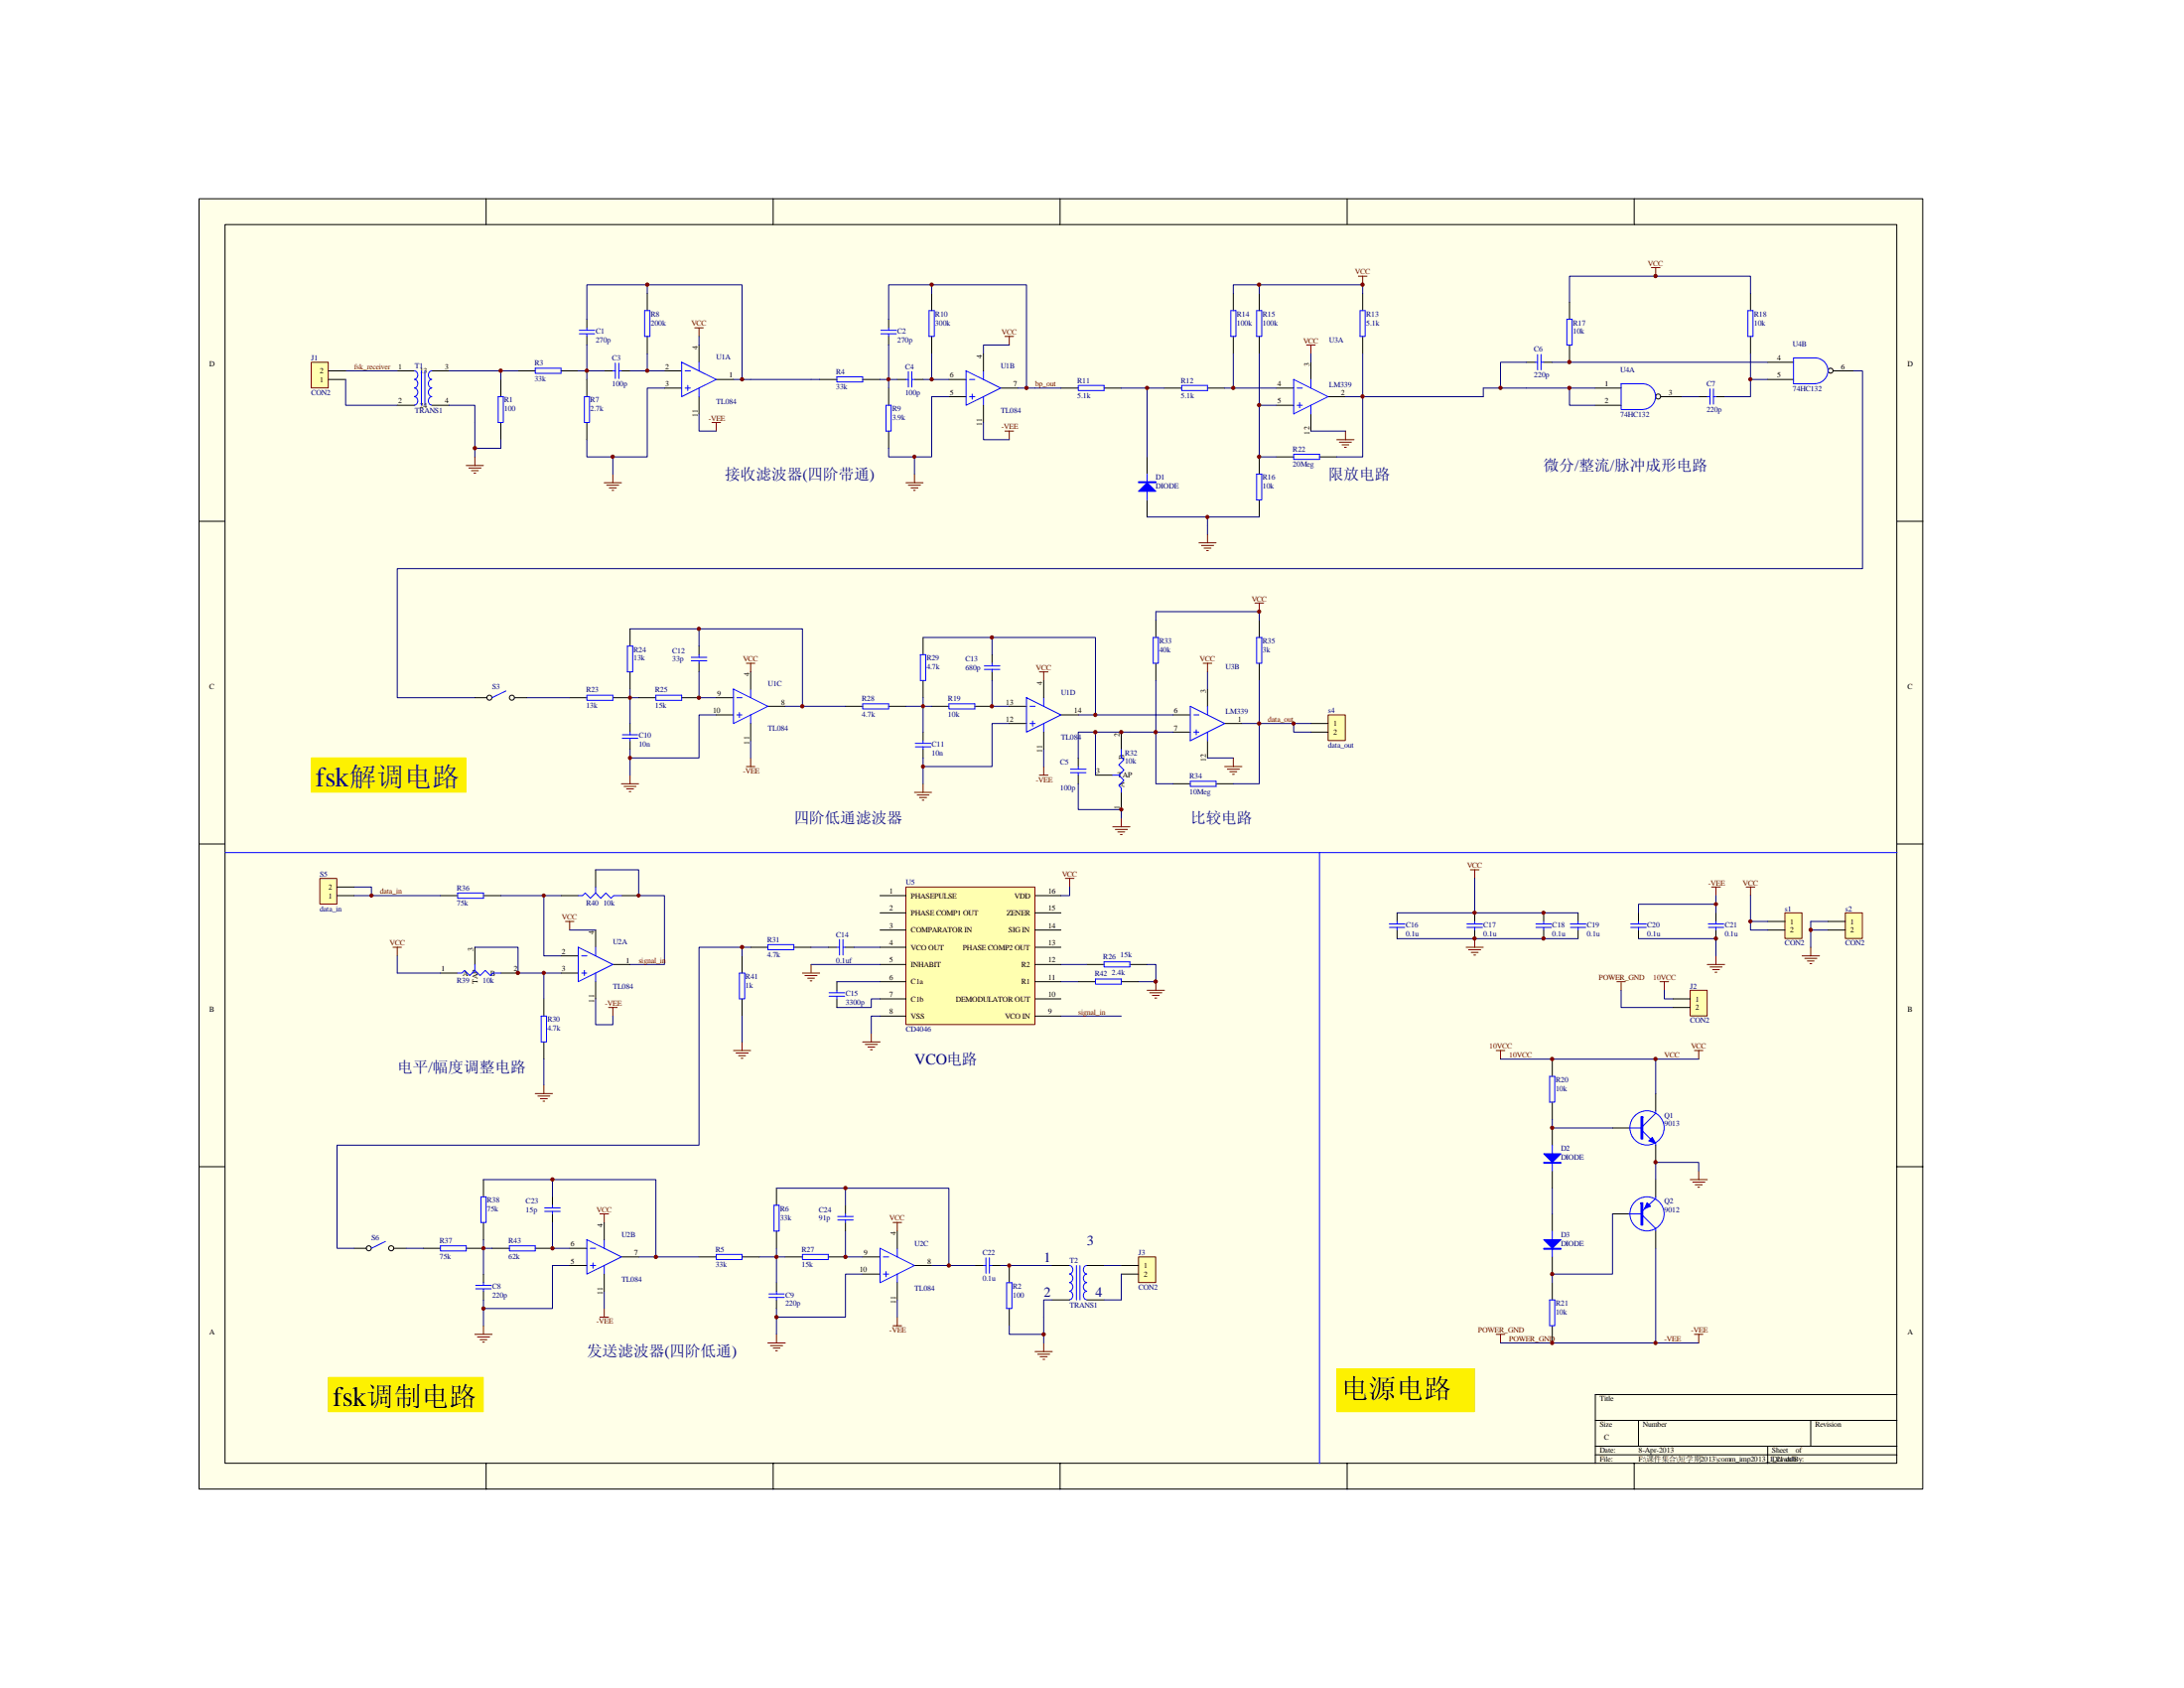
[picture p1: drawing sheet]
<svg xmlns="http://www.w3.org/2000/svg" width="279mm" height="216mm" viewBox="0 0 279 216" stroke-linecap="round" stroke-linejoin="round" font-family="sans-serif">
<path d="M25.5 25.4h220.5v165.1h-220.5z" fill="#ffffe8"/>
<g fill="none" stroke="#000" stroke-width=".13">
<path d="M25.5 25.4h220.5v165.1h-220.5zM28.8 28.7h213.9v158.5h-213.9zM62.2 25.4v3.3M98.9 25.4v3.3M135.6 25.4v3.3M172.3 25.4v3.3M209.1 25.4v3.3M25.5 66.7h3.3M242.7 66.7h3.3M25.5 107.9h3.3M242.7 107.9h3.3M25.5 149.2h3.3"/>
<path d="M242.7 149.2h3.3M242.7 178.4h-38.6v8.8M62.2 187.2v3.3M98.9 187.2v3.3M135.6 187.2v3.3M172.3 187.2v3.3M204.1 181.7h38.6M204.1 185h38.6M204.1 186.1h38.6M209.1 187.2v3.3M209.6 181.7v3.3M226.1 185v2.2"/>
<path d="M231.6 181.7v3.3"/>
</g>
<path d="M115.9 113.5h16.5v17.5h-16.5z" fill="#ffffb0"/>
<g fill="none" stroke="#800000" stroke-width=".13">
<path d="M173.8 35.3h1.1M174.3 35.3v1.1M211.3 34.2h1.1M211.8 34.2v1.1M59.6 59.5h2.2M60 59.9h1.5M60.7 58.4v1.1M88.9 41.9h1.1M89.4 41.9v1.1M91.1 54h1.1M91.6 54v1.1M128.6 43h1.1"/>
<path d="M128.6 55.1h1.1M129.1 43v1.1M129.1 55.1v1.1M60.3 60.2h.9M60.6 60.5h.3M77.3 61.7h2.2M77.6 62.1h1.6M78 62.4h.8M78.3 62.7h.2M78.4 60.6v1.1M115.9 61.7h2.2M116.2 62.1h1.6"/>
<path d="M116.5 62.4h.9M116.9 62.7h.2M117 60.6v1.1M153.4 69.4h2.2M153.7 69.8h1.6M154 70.1h.9M154.4 70.4h.2M154.5 68.3v1.1M160.5 77.1h1.1M161.1 77.1v1.1M80.6 99.1v1.1M95.5 84.8h1.1"/>
<path d="M95.5 98h1.1M96 84.8v1.1M96 96.9v1.1M133 85.9h1.1M133 99.1h1.1M133.5 85.9v1.1M133.5 98v1.1M153.9 84.8h1.1M154.5 84.8v1.1M72.3 117.9h1.1M72.9 117.9v1.1M79.5 100.2h2.2"/>
<path d="M79.8 100.6h1.6M80.2 100.9h.8M80.5 101.2h.2M115.9 113.5h16.5v17.5h-16.5zM117 101.3h2.2M117.3 101.7h1.6M117.6 102h.9M118 102.3h.2M118.1 100.2v1.1M136.3 112.4h1.1M136.8 112.4v1.1M142.3 105.7h2.2"/>
<path d="M142.7 106.1h1.5M143 106.4h.9M143.3 106.7h.3M143.4 104.6v1.1M188.1 111.3h1.1M188.7 111.3v1.1M219 113.5h1.1M219.5 113.5v1.1M50.3 121.2h1.1M50.8 121.2v1.1M68.5 139.9h2.2M69.6 138.8v1.1"/>
<path d="M77.9 128.9h1.1M78.4 128.9v1.1M102.7 124.5h2.2M103 124.8h1.5M103.3 125.1h.9M103.7 125.5h.2M103.8 123.4v1.1M110.4 133.3h2.2M110.7 133.6h1.5M111 133.9h.9M111.4 134.3h.2M111.5 132.2v1.1"/>
<path d="M146.7 126.7h2.3M147.1 127h1.5M147.4 127.3h.9M147.7 127.7h.3M147.9 125.6v1.1M187.6 121.2h2.2M187.9 121.5h1.5M188.2 121.8h.9M188.6 122.2h.2M188.7 120.1v1.1M212.4 125.6h1.1M212.9 125.6v1.1"/>
<path d="M218.4 123.4h2.2M218.8 123.7h1.5M219.1 124h.9M219.4 124.4h.2M219.5 122.3v1.1M68.8 140.2h1.5M69.1 140.5h.9M69.5 140.8h.2M76.8 155.3h1.1M77.3 155.3v1.1M114.2 156.4h1.1M114.8 156.4v1.1"/>
<path d="M60.7 170.7h2.2M61.1 171h1.5M61.4 171.3h.9M61.7 171.7h.3M61.8 169.6v1.1M76.8 168.5h1.1M77.3 167.4v1.1M98.2 171.8h2.3M98.6 172.1h1.5M98.9 172.4h.9M99.2 172.8h.3M99.3 170.7v1.1"/>
<path d="M114.2 169.6h1.1M114.8 168.5v1.1M132.4 172.9h2.2M132.8 173.2h1.5M133.1 173.5h.9M133.4 173.9h.2M133.5 171.8v1.1"/>
</g>
<g fill="none" stroke="#000" stroke-width=".13">
<path d="M82.8 37.5v2.2M119.2 37.5v2.2M157.8 37.5v2.2M161.1 37.5v2.2M174.3 37.5v2.2M200.8 38.6v2.2M223.9 37.5v2.2M50.8 51.8h2.2M50.8 47.4h2.2M55.2 51.8h2.2M55.2 47.4h2.2M66.3 47.4h2.2"/>
<path d="M71.8 47.4h2.2M75.1 40.8v1.1M75.1 43v1.1M75.1 48.5v2.2M75.1 54v2.2M77.3 47.4h1.1M79.5 47.4h1.1M82.8 43v2.2M85 49.6h2.2M85 47.4h2.2M89.4 44.1v2.2M89.4 50.7v2.2"/>
<path d="M91.6 48.5h2.2M104.9 48.5h2.2M110.4 48.5h2.2M113.7 40.8v1.1M113.7 43v1.1M113.7 49.6v2.2M113.7 55.1v2.2M114.8 48.5h1.1M117 48.5h1.1M119.2 43v2.2M121.4 50.7h2.2M121.4 48.5h2.2"/>
<path d="M125.8 45.2v2.2M125.8 51.8v2.2M128 49.6h2.2M135.7 49.6h2.2M141.2 49.6h2.2M146.7 58.4v2.2M149 49.6h2.2M154.5 49.6h2.2M157.8 43v2.2M161.1 43v2.2M161.1 58.4v2.2M163.3 49.6h2.2"/>
<path d="M163.3 51.8h2.2M163.3 58.4h2.2M167.7 46.3v2.2M167.7 52.9v2.2M168.8 58.4h2.2M169.9 50.7h2.2M174.3 43v2.2M195.3 46.3h1.1M197.5 46.3h1.1M200.8 44.1v2.2M217.3 50.7h1.1M219.5 50.7h1.1"/>
<path d="M223.9 43v2.2M146.7 63.9v2.2M147.9 79.3v2.2M161.1 63.9v2.2M161.1 79.3v2.2M72.9 89.2h2.2M78.4 89.2h2.2M80.6 80.4v2.2M80.6 85.9v2.2M80.6 92.5v1.1M80.6 94.7v1.1M81.7 89.2h2.2"/>
<path d="M87.2 89.2h2.2M89.4 82.6v1.1M89.4 84.8v1.1M91.6 89.2h2.2M91.6 91.4h2.2M96 85.9v2.2M96 92.5v2.2M98.2 90.3h2.3M108.2 90.3h2.2M113.7 90.3h2.2M118.1 81.5v2.2M118.1 87v2.2"/>
<path d="M118.1 93.6v1.1M118.1 95.8v1.1M119.2 90.3h2.2M124.7 90.3h2.2M126.9 83.7v1.1M126.9 85.9v1.1M129.1 90.3h2.2M129.1 92.5h2.2M133.5 87v2.2M133.5 93.6v2.2M135.7 91.4h2.2M147.9 84.8v2.2"/>
<path d="M150.1 91.4h2.2M150.1 93.6h2.2M154.5 88.1v2.2M154.5 94.7v2.2M156.7 92.5h2.2M161.1 84.8v2.2M56.3 114.6h2.2M61.8 114.6h2.3M71.8 114.6h2.2M76.2 111.3v2.2M76.2 119v2.2M79.5 114.6h2.2"/>
<path d="M112.6 114.6h3.3M112.6 116.8h3.3M112.6 119h3.3M132.4 114.6h3.3M132.4 116.8h3.3M132.4 119h3.3M150.1 100.2h2.2M155.6 100.2h2.2M178.7 116.8v1.1M178.7 119v1.1M188.7 116.8v1.1M188.7 119v1.1"/>
<path d="M197.5 116.8v1.1M197.5 119v1.1M201.9 116.8v1.1M201.9 119v1.1M209.6 116.8v1.1M209.6 119v1.1M219.5 116.8v1.1M219.5 119v1.1M56.3 124.5h2.2M60.7 121.2v2.2M64.1 124.5h2.2M69.6 127.8v2.2"/>
<path d="M69.6 133.3v2.2M71.8 122.3h2.2M71.8 124.5h2.2M76.2 125.6v2.2M78.4 123.4h2.2M107.1 125.6v1.1M107.1 127.8v1.1M112.6 121.2h3.3M112.6 123.4h3.3M112.6 125.6h3.3M112.6 127.8h3.3M112.6 130h3.3"/>
<path d="M132.4 121.2h3.3M132.4 123.4h3.3M132.4 125.6h3.3M132.4 127.8h3.3M132.4 130h3.3M137.9 125.6h2.2M139 123.4h2.2M143.4 125.6h2.2M144.5 123.4h2.2M211.8 139.9v2.2M54.1 159.7h2.2M59.6 159.7h2.2"/>
<path d="M61.8 150.9v2.2M61.8 156.4v2.2M62.9 159.7h2.3M68.5 159.7h2.2M70.7 153.1v1.1M70.7 155.3v1.1M72.9 159.7h2.2M77.3 156.4v2.2M99.3 152v2.2M99.3 157.5v2.2M108.2 154.2v1.1M108.2 156.4v1.1"/>
<path d="M114.8 157.5v2.2M206.3 155.3h2.2M206.3 144.3h2.2M211.8 146.5v2.2M211.8 150.9v2.2M211.8 157.5v2.2M61.8 163v1.1M61.8 165.2v1.1M72.9 161.9h2.2M77.3 163v2.2M79.5 160.8h2.2M89.4 160.8h2.2"/>
<path d="M94.9 160.8h2.2M99.3 164.1v1.1M99.3 166.3v1.1M100.5 160.8h2.2M106 160.8h2.2M110.4 160.8h2.2M110.4 163h2.2M114.8 164.1v2.2M117 161.9h2.2M124.7 161.9h1.1M126.9 161.9h1.1M134.6 161.9h2.2"/>
<path d="M134.6 166.3h2.2M139 161.9h2.2M139 166.3h2.2"/>
</g>
<g fill="none" stroke="#000080" stroke-width=".13">
<path d="M82.8 37.5v-1.1h-7.7v4.4M119.2 37.5v-1.1h-5.5v4.4M157.8 37.5v-1.1h16.5v1.1M161.1 36.4v1.1M223.9 37.5v-2.2h-23.1v3.3M57.4 47.4h8.9M57.4 51.8h3.3v2.2M74 47.4h3.3M75.1 44.1v4.4M78.4 58.4v2.2M80.6 47.4h4.4M82.8 45.2v2.2"/>
<path d="M85 49.6h-2.2v8.8h-7.7v-2.2M89.4 43v1.1M89.4 52.9v2.2h2.2M93.8 48.5h2.2M112.6 48.5h2.2M113.7 44.1v5.5M117 58.4v2.2M118.1 48.5h3.3M119.2 45.2v3.3M121.4 50.7h-2.2v7.7h-5.5v-1.1M125.8 54v2.2h3.3M129.1 44.1h-3.3v1.1"/>
<path d="M130.2 49.6h5.5M149 49.6h-5.6M156.7 49.6h6.6M157.8 45.2v4.4M161.1 51.8h2.2M161.1 45.2v13.2h2.2M172.1 50.7h2.2v7.7h-3.3M174.3 45.2v5.5M195.3 49.6h8.8M198.6 46.3h2.2M200.8 49.6v2.2h3.3M223.9 45.2v3.3"/>
<path d="M147.9 79.3v-1.1h13.2v1.1M154.5 67.2v1.1M80.6 89.2h1.1M80.6 80.4h8.8v2.2M80.6 88.1v4.4M80.6 95.8v3.3M89.4 80.4h13.3v9.9h-2.2M89.4 85.9v3.3h2.2M91.6 91.4h-2.2v5.5h-8.8M96 94.7v2.2M102.7 90.3h5.5M115.9 90.3h3.3"/>
<path d="M118.1 81.5h8.8v2.2M118.1 89.2v4.4M118.1 96.9v3.3M126.9 81.5h13.2v9.9h-2.2M126.9 87v3.3h2.2M129.1 92.5h-2.2v5.5h-8.8M133.5 95.8v2.2M140.1 91.4h10M144.5 93.6h5.6M147.9 87v13.2h2.2M154.5 85.9v2.2M158.9 92.5h2.2v7.7h-3.3"/>
<path d="M161.1 87v5.5h4.4M64.1 114.6h5.5M71.8 114.6h-2.2v7.7h2.2M72.9 119h3.3M76.2 111.3h5.5v3.3h3.3v8.8h-4.4M136.8 113.5v1.1h-1.1M178.7 116.8h23.2M188.7 115.7v1.1M50.8 122.3v2.2h5.5M60.7 121.2h5.6v3.3h5.5M69.6 124.5v3.3M69.6 135.5v3.3"/>
<path d="M76.2 127.8v3.3h2.2v-1.1M103.8 123.4h8.8M107.1 125.6h5.5M112.6 127.8h-1.1v1.1h-4.4M112.6 130h-1.1v2.2M135.7 123.4h3.3M135.7 125.6h2.2M135.7 130h4.4M146.7 123.4h1.2v2.2h-2.3M178.7 120.1h23.2M209.6 120.1h9.9M61.8 159.7h1.1"/>
<path d="M61.8 150.9h8.9v2.2M61.8 158.6v4.4M70.7 150.9h13.2v9.9h-2.2M70.7 156.4v3.3h2.2M99.3 152h8.9v2.2M99.3 159.7v4.4M108.2 152h13.2v9.9h-2.2M108.2 157.5v3.3h2.2M61.8 166.3v3.3M72.9 161.9h-2.2v5.5h-8.9M77.3 165.2v2.2M83.9 160.8h5.5"/>
<path d="M97.1 160.8h3.4M99.3 167.4v3.3M110.4 163h-2.2v5.5h-8.9M114.8 166.3v2.2M121.4 161.9h3.3M128 161.9h6.6M134.6 166.3h-1.1v2.2M141.2 161.9h2.2"/>
</g>
<g fill="none" stroke="#00f" stroke-width=".13">
<path d="M82.5 39.7h.6v3.3h-.6zM118.9 39.7h.6v3.3h-.6zM157.5 39.7h.6v3.3h-.6zM160.8 39.7h.6v3.3h-.6zM174 39.7h.6v3.3h-.6zM223.6 39.7h.7v3.3h-.7zM53 47.4a.56 .56 0 0 1 .4 .6 .56 .56 0 0 1-.4 .5M53 48.5a.56 .56 0 0 1 .4 .6 .56 .56 0 0 1-.4 .5 .57 .57 0 0 1 .4 .6 .57 .57 0 0 1-.4 .5M53 50.7a.56 .56 0 0 1 .4 .6 .56 .56 0 0 1-.4 .5M53.9 47.4v4.4M54.4 47.4v4.4M55.2 47.4a.56 .56 0 0 0-.4 .6 .56 .56 0 0 0 .4 .5"/>
<path d="M55.2 48.5a.56 .56 0 0 0-.4 .6 .56 .56 0 0 0 .4 .5 .57 .57 0 0 0-.4 .6 .57 .57 0 0 0 .4 .5M55.2 50.7a.56 .56 0 0 0-.4 .6 .56 .56 0 0 0 .4 .5M68.5 47.1h3.3v.7h-3.3zM74.1 42.7h2M74.1 42.2h2M74.8 50.7h.6v3.3h-.6zM75.1 41.9v.3M75.1 42.7v.3M78.4 47.4h.3M78.7 46.4v2M79.2 47.4h.3M79.2 46.4v2"/>
<path d="M87.2 46.3l4.4 2.2-4.4 2.2zM87.7 49.6h.6M87.7 47.4h.6M88 49.3v.7M89.4 46.3v1.1M89.4 49.6v1.1M107.1 48.2h3.3v.7h-3.3zM112.7 42.7h2M112.7 42.2h2M113.3 51.8h.7v3.3h-.7zM113.7 41.9v.3M113.7 42.7v.3"/>
<path d="M115.9 48.5h.3M116.2 47.5v2M116.6 48.5h.4M116.6 47.5v2M123.6 47.4l4.4 2.2-4.4 2.2zM124 50.7h.7M124 48.5h.7M124.4 50.4v.7M125.8 47.4v1.1M125.8 50.7v1.1M137.9 49.3h3.3v.7h-3.3zM151.2 49.3h3.3v.7h-3.3z"/>
<path d="M165.5 58.1h3.3v.7h-3.3zM165.5 48.5l4.4 2.2-4.4 2.2zM165.9 49.6h.7M165.9 51.8h.7M166.3 51.5v.7M167.7 48.5v1.1M167.7 51.8v1.1M196.4 46.3h.3M196.7 45.3v2M197.1 46.3h.4M197.1 45.3v2M200.4 40.8h.7v3.3h-.7z"/>
<path d="M218.4 50.7h.4M218.8 49.7v2M219.2 50.7h.3M219.2 49.7v2M146.7 60.6v3.3M160.8 60.6h.6v3.3h-.6zM75.1 88.9h3.3v.7h-3.3zM79.6 94.4h2M79.6 94h2M80.3 82.6h.6v3.3h-.6zM80.6 93.6v.4M80.6 94.4v.3"/>
<path d="M83.9 88.9h3.3v.7h-3.3zM88.4 84.5h2M88.4 84.1h2M89.4 83.7v.4M89.4 84.5v.3M93.8 88.1l4.4 2.2-4.4 2.2zM94.3 91.4h.6M94.3 89.2h.6M94.6 91.1v.7M96 88.1v1.1M96 91.4v1.1M110.4 90h3.3v.7h-3.3z"/>
<path d="M117.1 95.5h2M117.1 95.1h2M117.8 83.7h.6v3.3h-.6zM118.1 94.7v.4M118.1 95.5v.3M121.4 90h3.3v.7h-3.3zM125.9 85.6h2M125.9 85.2h2M126.9 84.8v.4M126.9 85.6v.3M131.3 89.2l4.4 2.2-4.4 2.2zM131.8 92.5h.6"/>
<path d="M131.8 90.3h.6M132.1 92.2v.7M133.5 89.2v1.1M133.5 92.5v1.1M147.5 81.5h.7v3.3h-.7zM152.3 99.9h3.3v.7h-3.3zM152.3 90.3l4.4 2.2-4.4 2.2zM152.7 91.4h.7M152.7 93.6h.7M153 93.3v.7M154.5 90.3v1.1M154.5 93.6v1.1"/>
<path d="M160.8 81.5h.6v3.3h-.6zM28.8 109.1h213.9M58.5 114.2h3.3v.7h-3.3zM74 114.6h.5l.4-.4 .6 .7 .7-.7 .7 .7 .6-.7 .7 .7 .3-.3h1M76.2 113.5v.7M168.8 109.1v78.1M177.7 118.6h2M177.7 118.2h2M178.7 117.9v.3M178.7 118.6v.4M187.7 118.6h2M187.7 118.2h2"/>
<path d="M188.7 117.9v.3M188.7 118.6v.4M196.5 118.6h2M196.5 118.2h2M197.5 117.9v.3M197.5 118.6v.4M200.9 118.6h2M200.9 118.2h2M201.9 117.9v.3M201.9 118.6v.4M208.6 118.6h2M208.6 118.2h2"/>
<path d="M209.6 117.9v.3M209.6 118.6v.4M218.5 118.6h2M218.5 118.2h2M219.5 117.9v.3M219.5 118.6v.4M58.5 124.5h.6l.3-.4 .7 .7 .6-.7 .7 .7 .7-.7 .6 .7 .4-.3h1M60.7 123.4v.7M69.2 130h.7v3.3h-.7zM74 121.2l4.4 2.2-4.4 2.2zM74.4 124.5h.7M74.4 122.3h.7"/>
<path d="M74.8 124.1v.7M76.2 121.2v1.1M76.2 124.5v1.1M106.1 127.4h2M106.1 127h2M107.1 126.7v.3M107.1 127.4v.4M140.1 125.2h3.3v.7h-3.3zM141.2 123h3.3v.7h-3.3zM56.3 159.3h3.3v.7h-3.3zM61.5 153.1h.7v3.3h-.7zM65.2 159.3h3.3v.7h-3.3z"/>
<path d="M69.7 154.9h2M69.7 154.5h2M70.7 154.2v.3M70.7 154.9v.4M75.1 158.6l4.4 2.2-4.4 2.2zM75.5 159.7h.7M77.3 158.6v1.1M99 154.2h.7v3.3h-.7zM107.2 156h2M107.2 155.6h2M108.2 155.3v.3M108.2 156v.4"/>
<path d="M112.6 159.7l4.4 2.2-4.4 2.2zM114.8 159.7v1.1M208.4 155.3h1.5M208.5 144.3h1.7M210.2 155.5l1.6 1.6v.4M210.2 144.7l1 1M211.8 153.1v.2l-1.6 1.5M211.8 142.1v.3l-1.6 1.6M211.8 146.2v.3M60.9 164.8h1.9M60.9 164.4h1.9M61.8 164.1v.3"/>
<path d="M61.8 164.8v.4M75.5 161.9h.7M75.9 161.5v.7M77.3 161.9v1.1M91.6 160.4h3.3v.7h-3.3zM98.4 165.9h1.9M98.4 165.5h1.9M99.3 165.2v.3M99.3 165.9v.4M102.7 160.4h3.3v.7h-3.3zM113 163h.7M113 160.8h.7"/>
<path d="M113.3 162.6v.7M114.8 163v1.1M125.8 161.9h.3M126.1 160.9v2M126.6 161.9h.3M126.6 160.9v2M136.8 161.9a.56 .56 0 0 1 .4 .5 .56 .56 0 0 1-.4 .5M136.8 163a.56 .56 0 0 1 .4 .5 .56 .56 0 0 1-.4 .5 .57 .57 0 0 1 .4 .6 .57 .57 0 0 1-.4 .5M136.8 165.2a.56 .56 0 0 1 .4 .5 .56 .56 0 0 1-.4 .5M137.7 161.9v4.4M138.2 161.9v4.4M139 161.9a.56 .56 0 0 0-.4 .5 .56 .56 0 0 0 .4 .5"/>
<path d="M139 163a.56 .56 0 0 0-.4 .5 .56 .56 0 0 0 .4 .5 .57 .57 0 0 0-.4 .6 .57 .57 0 0 0 .4 .5M139 165.2a.56 .56 0 0 0-.4 .5 .56 .56 0 0 0 .4 .5"/>
<circle cx="210.7" cy="144.3" r="2.19"/>
<circle cx="210.7" cy="155.3" r="2.19"/>
</g>
<g fill="#00f" stroke="#00f" stroke-width=".13">
<path d="M210.7 153.8l.5 .5-.8 .3z"/>
<path d="M210.9 145.9l.5-.4 .4 .7z"/>
<path d="M145.6 62.8l1.1-1.1 1.2 1.1z"/>
<path d="M209.9 153.8h.3v2.9h-.3z" fill-rule="evenodd"/>
<path d="M209.9 142.8v2.9h.3v-2.9z" fill-rule="evenodd"/>
<path d="M145.6 61.6h2.3v.1h-2.3z" fill-rule="evenodd"/>
</g>
<g fill="#800000" stroke="#800000" stroke-width=".13">
<path d="M69.4 124.3h.3l.1 .1-.1 .2-.1 .1-.2-.1z" fill-rule="evenodd"/>
<path d="M80.4 96.8h.3l.1 .1-.1 .2-.1 .1-.2-.1z" fill-rule="evenodd"/>
<path d="M117.9 90.2h.3l.1 .1-.1 .2-.1 .1-.2-.1z" fill-rule="evenodd"/>
<path d="M117.9 97.9h.3l.1 .1-.1 .2-.1 .1-.2-.1z" fill-rule="evenodd"/>
<circle cx="61.8" cy="167.4" r=".21"/>
<circle cx="70.7" cy="150.9" r=".21"/>
<circle cx="83.9" cy="160.8" r=".21"/>
<circle cx="99.3" cy="160.8" r=".21"/>
<circle cx="99.3" cy="168.5" r=".21"/>
<circle cx="108.2" cy="152" r=".21"/>
<circle cx="121.4" cy="161.9" r=".21"/>
<circle cx="89.4" cy="80.4" r=".21"/>
<circle cx="102.6" cy="90.3" r=".21"/>
<circle cx="126.9" cy="81.5" r=".21"/>
<circle cx="140.1" cy="91.4" r=".21"/>
<circle cx="161.1" cy="92.5" r=".21"/>
<circle cx="147.8" cy="93.6" r=".21"/>
<circle cx="69.6" cy="114.5" r=".2"/>
</g>
<path d="M39.8 97h19.8v4.3h-19.8z" fill="#fdf101"/>
<path d="M39.8 96.9h19.8v4.4h-19.8z" fill="none" stroke="#fdf101" stroke-width=".13"/>
<path d="M42 176.2h19.8v4.4h-19.8z" fill="#fdf101"/>
<path d="M42 176.2h19.8v4.4h-19.8z" fill="none" stroke="#fdf101" stroke-width=".13"/>
<path d="M171 175.1h17.6v5.5h-17.6z" fill="#fdf101"/>
<path d="M171 175.1h17.6v5.5h-17.6z" fill="none" stroke="#fdf101" stroke-width=".13"/>
<g fill="#800000" stroke="#800000" stroke-width=".13">
<path d="M116.8 58.3h.3l.1 .1-.1 .2h-.1h-.2z" fill-rule="evenodd"/>
<path d="M154.3 66h.3l.1 .1-.1 .2h-.1h-.2z" fill-rule="evenodd"/>
<path d="M80.4 89.1h.3l.1 .1-.1 .2-.1 .1-.2-.1z" fill-rule="evenodd"/>
<circle cx="157.8" cy="49.6" r=".21"/>
<circle cx="161.1" cy="51.8" r=".21"/>
<circle cx="161.1" cy="36.4" r=".21"/>
<circle cx="113.7" cy="48.5" r=".21"/>
<circle cx="119.2" cy="48.5" r=".21"/>
<circle cx="146.7" cy="49.6" r=".21"/>
<circle cx="81.7" cy="114.5" r=".2"/>
<circle cx="161.1" cy="58.4" r=".21"/>
<circle cx="108.2" cy="160.8" r=".21"/>
<circle cx="61.8" cy="159.7" r=".21"/>
<circle cx="70.7" cy="159.7" r=".21"/>
<circle cx="89.4" cy="89.2" r=".21"/>
<circle cx="126.9" cy="90.3" r=".21"/>
</g>
<path d="M44.2 47.4h6.6M146.7 49.6v8.8M167.7 45.2v1.1M146.7 66.1h14.4M154.5 66.1v1.1M188.7 112.4v3.3" fill="none" stroke="#000080" stroke-width=".13"/>
<path d="M167.2 44.1h1.1M167.7 44.1v1.1" fill="none" stroke="#800000" stroke-width=".13"/>
<path d="M39.8 46.4h2.2v3.2h-2.2z" fill="#ffffb0"/>
<path d="M39.8 46.3h2.2v3.3h-2.2z" fill="none" stroke="#800000" stroke-width=".13"/>
<path d="M42 48.5h2.2M42 47.4h2.2" fill="none" stroke="#000" stroke-width=".13"/>
<path d="M145.7 160.8h2.1v3.2h-2.1z" fill="#ffffb0"/>
<g fill="none" stroke="#800000" stroke-width=".13">
<path d="M171 56.2h2.2M171.3 56.6h1.6M171.7 56.9h.9M172 57.2h.2M172.1 55.1v1.1M156.7 98h2.2M157 98.4h1.6M157.3 98.7h.9M157.7 99h.2M157.8 96.9v1.1M223.4 113.5h1.1M223.9 113.5v1.1"/>
<path d="M93.8 134.4h2.2M94.2 134.7h1.5M94.5 135h.9M94.8 135.4h.2M94.9 133.3v1.1M230.5 122.3h2.3M230.9 122.6h1.5M231.2 122.9h.9M231.5 123.3h.3M231.6 121.2v1.1M145.6 160.8h2.2v3.2h-2.2z"/>
</g>
<g fill="none" stroke="#000" stroke-width=".13">
<path d="M64.1 48.5v2.2M64.1 54v2.2M204.1 49.6h3.3M204.1 51.8h3.3M212.5 50.7h2.6M226.1 46.3h3.3M226.1 48.5h3.3M234.5 47.4h2.7M60.7 89.2h1.6M65.8 89.2h1.6M137.9 96.9v1.1M137.9 99.1v1.1"/>
<path d="M140.1 99.1h2.2M143.4 93.6v2.2M143.4 101.3v2.2M94.9 122.3v2.2M94.9 127.8v2.2M96 121.2h2.2M101.6 121.2h2.2M106 121.2h1.1M108.2 121.2h1.1M45.3 159.7h1.6M50.4 159.7h1.5M143.4 161.9h2.2"/>
<path d="M143.4 163h2.2"/>
<circle cx="212.1" cy="50.7" r=".32"/>
<circle cx="234.2" cy="47.4" r=".32"/>
<circle cx="62.6" cy="89.2" r=".32"/>
<circle cx="65.5" cy="89.2" r=".32"/>
<circle cx="47.2" cy="159.7" r=".32"/>
<circle cx="50" cy="159.7" r=".33"/>
</g>
<g fill="none" stroke="#000080" stroke-width=".13">
<path d="M82.8 36.4h12.1v12.1M119.2 36.4h12.1v13.2M44.2 48.5v3.3h6.6M60.7 54v4.4M64.1 56.2v1.1h-3.4M64.1 47.4v1.1M96 48.5h8.9M167.7 55.1h4.4M192 49.6h-2.2v1.1h-15.5M195.3 46.3h-3.3v3.3h3.3M200.8 46.3h25.3M215.1 50.7h2.2"/>
<path d="M226.1 48.5h-2.2v2.2h-3.3M237.2 47.4h1.1v25.3h-187.5v16.5h9.9M67.4 89.2h5.5M144.5 93.6h-6.6v3.3M154.5 96.9h3.3M47.5 114.6h8.8M223.9 114.6v3.3M231.6 117.9v3.3M94.9 121.2h-5.5v25.3h-46.3v13.2h2.2M94.9 130v3.3M96 121.2h-1.1v1.1M103.8 121.2h2.2"/>
<path d="M109.3 121.2h3.3M51.9 159.7h2.2M143.4 163v3.3h-2.2"/>
</g>
<g fill="none" stroke="#00f" stroke-width=".13">
<path d="M63.7 50.7h.7v3.3h-.7zM210.1 52.4a1.64 1.64 0 0 0 1.7-1.7 1.64 1.64 0 0 0-1.6-1.6h-2.8v3.3h2.8M232.2 45.8a1.64 1.64 0 0 1 1.6 1.6 1.64 1.64 0 0 1-1.6 1.7M232.2 45.8h-2.8v3.3h2.8M64.7 88.4l-1.8 .8M136.9 98.8h2M136.9 98.4h2M137.9 98v.4M137.9 98.8v.3M142.3 99.1h.8M143.4 95.8v1l.4 .4-.7 .6 .7 .7-.7 .6 .7 .7-.7 .7 .3 .3v.5M94.6 124.5h.7v3.3h-.7z"/>
<path d="M98.2 120.8h3.4v.7h-3.4zM107.1 121.2h.3M107.4 120.2v2M107.8 121.2h.4M107.8 120.2v2M49.3 158.8l-1.8 .9"/>
</g>
<g fill="#800000" stroke="#800000" stroke-width=".13">
<path d="M188.5 116.6h.3v.1v.2h-.2h-.1z" fill-rule="evenodd"/>
<path d="M197.3 116.6h.3l.1 .1-.1 .2h-.1h-.2z" fill-rule="evenodd"/>
<circle cx="147.8" cy="125.5" r=".21"/>
<circle cx="119.2" cy="36.4" r=".21"/>
<circle cx="131.3" cy="49.6" r=".21"/>
<circle cx="188.6" cy="120" r=".21"/>
<circle cx="197.5" cy="120" r=".21"/>
<circle cx="200.8" cy="49.6" r=".21"/>
<circle cx="192" cy="49.6" r=".21"/>
<circle cx="223.9" cy="48.5" r=".21"/>
<circle cx="200.8" cy="46.3" r=".21"/>
<circle cx="174.3" cy="50.7" r=".21"/>
<circle cx="75.1" cy="47.4" r=".21"/>
<circle cx="82.8" cy="47.4" r=".21"/>
<circle cx="82.8" cy="36.4" r=".21"/>
<circle cx="78.4" cy="58.4" r=".21"/>
<circle cx="64.1" cy="47.4" r=".21"/>
<circle cx="60.7" cy="57.3" r=".21"/>
<circle cx="94.9" cy="48.5" r=".21"/>
<circle cx="94.9" cy="121.1" r=".21"/>
</g>
<path d="M228.4 116.8h2.1v3.2h-2.1z" fill="#ffffb0"/>
<path d="M228.3 116.8h2.2v3.2h-2.2z" fill="none" stroke="#800000" stroke-width=".13"/>
<path d="M226.1 117.9h2.2M226.1 119h2.2" fill="none" stroke="#000" stroke-width=".13"/>
<path d="M140.1 93.6v5.5M137.9 100.2v3.3h5.5v1.1M226.1 117.9h-2.2v1.1h2.2M231.6 119h2.3M231.6 117.9h2.3M140.1 130h3.3" fill="none" stroke="#000080" stroke-width=".13"/>
<g fill="#800000" stroke="#800000" stroke-width=".13">
<path d="M143.3 103.4h.3l.1 .1-.1 .2h-.2h-.1z" fill-rule="evenodd"/>
<circle cx="231.6" cy="118.9" r=".21"/>
<circle cx="66.3" cy="124.4" r=".21"/>
<circle cx="143.4" cy="93.6" r=".21"/>
<circle cx="140.1" cy="93.6" r=".21"/>
</g>
<path d="M236.1 116.8h2.2v3.2h-2.2z" fill="#ffffb0"/>
<path d="M236.1 116.8h2.2v3.2h-2.2z" fill="none" stroke="#800000" stroke-width=".13"/>
<path d="M233.9 117.9h2.2M233.9 119h2.2" fill="none" stroke="#000" stroke-width=".13"/>
<path d="M216.2 126.7h2.2v3.2h-2.2z" fill="#ffffb0"/>
<path d="M191.4 134.4h1.1M192 134.4v1.1M206.8 125.6h1.1M207.4 125.6v1.1M216.2 126.7h2.2v3.2h-2.2zM216.8 134.4h1.1M217.3 134.4v1.1M191.4 170.7h1.1M192 170.7v1.1M216.8 170.7h1.1M217.3 170.7v1.1" fill="none" stroke="#800000" stroke-width=".13"/>
<path d="M198.6 135.5v2.2M214 127.8h2.2M214 128.9h2.2M198.6 141v2.2M198.6 144.3v2.2M198.6 149.8v2.2M198.6 155.3v2.2M198.6 160.8v2.2M198.6 164.1v2.2M198.6 169.6v2.2" fill="none" stroke="#000" stroke-width=".13"/>
<path d="M198.2 137.7h.7v3.3h-.7zM198.6 146.5v3.3M198.6 157.5v3.3M198.2 166.3h.7v3.3h-.7z" fill="none" stroke="#00f" stroke-width=".13"/>
<g fill="#00f" stroke="#00f" stroke-width=".13">
<path d="M197.5 158.6h2.2l-1.1 1.1z"/>
<path d="M197.5 147.6h2.2l-1.1 1.1z"/>
<path d="M197.5 159.7h2.2v.1h-2.2z" fill-rule="evenodd"/>
<path d="M197.5 148.7h2.2v.1h-2.2z" fill-rule="evenodd"/>
</g>
<g fill="none" stroke="#000080" stroke-width=".13">
<path d="M219.5 115.7h-9.9v1.1M219.5 114.6v2.2M192 135.5h6.6M207.4 126.7v2.2h6.6M212.9 126.7v1.1h1.1M217.3 135.5h-5.5v4.4M219.5 120.1v2.2M198.6 143.2v1.1h7.7M198.6 152v3.3M211.8 148.7v2.2M211.8 159.7v12.1h5.5M192 171.8h6.6"/>
<path d="M198.6 163v1.1"/>
</g>
<g fill="#800000" stroke="#800000" stroke-width=".13">
<path d="M219.4 115.5h.3v.1v.2h-.2h-.1z" fill-rule="evenodd"/>
<path d="M223.8 117.7h.3v.1v.2h-.2h-.1z" fill-rule="evenodd"/>
<circle cx="198.6" cy="144.3" r=".21"/>
<circle cx="219.5" cy="120" r=".21"/>
</g>
<path d="M169.9 91.5h2.2v3.2h-2.2z" fill="#ffffb0"/>
<path d="M169.9 91.4h2.2v3.3h-2.2zM216.2 150.9h2.2M216.6 151.2h1.5M216.9 151.5h.9M217.2 151.8h.2M217.3 149.8v1.1" fill="none" stroke="#800000" stroke-width=".13"/>
<path d="M167.7 92.5h2.2M167.7 93.6h2.2" fill="none" stroke="#000" stroke-width=".13"/>
<path d="M167.7 92.5h-2.2v1.1h2.2M198.6 135.5h13.2M206.3 155.3v7.7h-7.7M211.8 148.7h5.5v1.1M198.6 171.8h13.2" fill="none" stroke="#000080" stroke-width=".13"/>
<g fill="#800000" stroke="#800000" stroke-width=".13">
<path d="M165.3 92.4h.3l.1 .1-.1 .2-.1 .1-.2-.1z" fill-rule="evenodd"/>
<circle cx="211.8" cy="148.7" r=".21"/>
<circle cx="211.8" cy="135.4" r=".21"/>
<circle cx="198.6" cy="135.4" r=".21"/>
<circle cx="211.8" cy="171.8" r=".21"/>
<circle cx="198.6" cy="171.8" r=".21"/>
<circle cx="211.8" cy="35.3" r=".21"/>
<circle cx="174.3" cy="36.4" r=".21"/>
<circle cx="161.1" cy="78.2" r=".21"/>
<circle cx="198.6" cy="163" r=".21"/>
</g>
<path d="M40.9 112.4h2.2v3.2h-2.2z" fill="#ffffb0"/>
<path d="M40.9 112.4h2.2v3.2h-2.2z" fill="none" stroke="#800000" stroke-width=".13"/>
<path d="M43.1 114.6h2.2M43.1 113.5h2.2M129.1 161.9v2.2M129.1 167.4v2.2" fill="none" stroke="#000" stroke-width=".13"/>
<path d="M45.3 113.5h2.2v1.1h-2.2M129.1 169.6v1.1h4.4M133.5 168.5v3.3" fill="none" stroke="#000080" stroke-width=".13"/>
<g fill="#800000" stroke="#800000" stroke-width=".13">
<path d="M47.4 114.4h.3v.1v.2h-.2h-.1z" fill-rule="evenodd"/>
<path d="M129 161.7h.2l.1 .2-.1 .1-.1 .1-.1-.1z" fill-rule="evenodd"/>
<circle cx="133.5" cy="170.7" r=".21"/>
</g>
<path d="M128.8 164.1h.7v3.3h-.7z" fill="none" stroke="#00f" stroke-width=".13"/>
<text font-size="3.6" fill="#11037e" x="40.4" y="100.6">fsk解调电路</text>
<text font-size="3.6" x="42.6" y="179.9">fsk调制电路</text>
<text font-size="3.5" x="171.6" y="178.8">电源电路</text>
<g font-size="2" fill="#000080">
<text x="92.7" y="61.3">接收滤波器(四阶带通)</text>
<text x="169.9" y="61.3">限放电路</text>
<text x="197.5" y="60.2">微分/整流/脉冲成形电路</text>
<text x="101.6" y="105.3">四阶低通滤波器</text>
<text x="152.3" y="105.3">比较电路</text>
<text x="50.8" y="137.2">电平/幅度调整电路</text>
<text x="117" y="136.1">VCO电路</text>
<text x="75.1" y="173.5">发送滤波器(四阶低通)</text>
</g>
<g font-size="1.8" fill="#000080">
<text x="133.5" y="161.5">1</text>
<text x="139" y="159.3">3</text>
<text x="133.5" y="165.9">2</text>
<text x="140.1" y="165.9">4</text>
</g>
<g font-size="1" fill="#800000">
<text x="173.3" y="35.1">VCC</text>
<text x="210.8" y="34">VCC</text>
<text x="88.4" y="41.7">VCC</text>
<text x="45.3" y="47.2">fsk_receiver</text>
<text x="128.1" y="42.8">VCC</text>
<text x="166.7" y="43.9">VCC</text>
<text x="90.6" y="53.8">-VEE</text>
<text x="132.4" y="49.4">bp_out</text>
<text x="128.1" y="54.9">-VEE</text>
<text x="160.1" y="76.9">VCC</text>
<text x="95" y="84.6">VCC</text>
<text x="132.5" y="85.7">VCC</text>
<text x="153.5" y="84.6">VCC</text>
<text x="162.2" y="92.3">data_out</text>
<text x="95" y="98.9">-VEE</text>
<text x="132.5" y="100">-VEE</text>
<text x="135.8" y="112.1">VCC</text>
<text x="187.7" y="111">VCC</text>
<text x="218.5" y="113.2">-VEE</text>
<text x="222.9" y="113.2">VCC</text>
<text x="48.6" y="114.3">data_in</text>
<text x="71.9" y="117.6">VCC</text>
<text x="49.8" y="120.9">VCC</text>
<text x="81.7" y="123.1">signal_in</text>
<text x="204.5" y="125.3">POWER_GND</text>
<text x="211.5" y="125.3">10VCC</text>
<text x="77.4" y="128.6">-VEE</text>
<text x="137.9" y="129.7">signal_in</text>
<text x="190.5" y="134.1">10VCC</text>
<text x="193.1" y="135.2">10VCC</text>
<text x="212.9" y="135.2">VCC</text>
<text x="216.3" y="134.1">VCC</text>
<text x="76.3" y="155">VCC</text>
<text x="113.8" y="156.1">VCC</text>
<text x="76.3" y="169.3">-VEE</text>
<text x="113.8" y="170.4">-VEE</text>
<text x="189.1" y="170.4">POWER_GND</text>
<text x="193.1" y="171.5">POWER_GND</text>
<text x="212.9" y="171.5">-VEE</text>
<text x="216.3" y="170.4">-VEE</text>
</g>
<g font-size="1" fill="#000080">
<text x="83.2" y="40.5">R8</text>
<text x="83.2" y="41.6">200k</text>
<text x="119.6" y="40.5">R10</text>
<text x="119.6" y="41.6">300k</text>
<text x="158.2" y="40.5">R14</text>
<text x="158.2" y="41.6">100k</text>
<text x="161.5" y="40.5">R15</text>
<text x="161.5" y="41.6">100k</text>
<text x="174.8" y="40.5">R13</text>
<text x="174.8" y="41.6">5.1k</text>
<text x="201.2" y="41.6">R17</text>
<text x="224.4" y="40.5">R18</text>
<text x="224.4" y="41.6">10k</text>
<text x="39.8" y="46.1">J1</text>
<text x="53" y="47.1">T1</text>
<text x="68.4" y="46.8">R3</text>
<text x="76.2" y="42.7">C1</text>
<text x="76.2" y="43.8">270p</text>
<text x="78.3" y="46.1">C3</text>
<text x="91.6" y="46">U1A</text>
<text x="107" y="47.9">R4</text>
<text x="114.8" y="42.7">C2</text>
<text x="114.8" y="43.8">270p</text>
<text x="115.8" y="47.2">C4</text>
<text x="128" y="47.1">U1B</text>
<text x="170" y="43.8">U3A</text>
<text x="196.3" y="45">C6</text>
<text x="201.2" y="42.7">10k</text>
<text x="207.3" y="47.6">U4A</text>
<text x="229.3" y="44.3">U4B</text>
<text x="39.8" y="50.5">CON2</text>
<text x="53" y="52.8">TRANS1</text>
<text x="64.5" y="51.5">R1</text>
<text x="64.5" y="52.6">100</text>
<text x="68.4" y="48.7">33k</text>
<text x="75.5" y="51.5">R7</text>
<text x="75.5" y="52.6">2.7k</text>
<text x="78.3" y="49.4">100p</text>
<text x="91.6" y="51.7">TL084</text>
<text x="107" y="49.8">33k</text>
<text x="114.1" y="52.6">R9</text>
<text x="114.1" y="53.7">3.9k</text>
<text x="115.8" y="50.5">100p</text>
<text x="128" y="52.8">TL084</text>
<text x="137.8" y="49">R11</text>
<text x="137.8" y="50.9">5.1k</text>
<text x="151.1" y="49">R12</text>
<text x="151.1" y="50.9">5.1k</text>
<text x="170" y="49.5">LM339</text>
<text x="196.3" y="48.3">220p</text>
<text x="207.3" y="53.4">74HC132</text>
<text x="218.3" y="49.4">C7</text>
<text x="218.3" y="52.7">220p</text>
<text x="229.3" y="50.1">74HC132</text>
<text x="165.4" y="57.8">R22</text>
<text x="165.4" y="59.7">20Meg</text>
<text x="147.9" y="61.4">D1</text>
<text x="147.9" y="62.5">DIODE</text>
<text x="161.5" y="61.4">R16</text>
<text x="161.5" y="62.5">10k</text>
<text x="81" y="83.4">R24</text>
<text x="86" y="83.5">C12</text>
<text x="148.3" y="82.3">R33</text>
<text x="148.3" y="83.4">40k</text>
<text x="161.5" y="82.3">R35</text>
<text x="161.5" y="83.4">3k</text>
<text x="62.9" y="88.1">S3</text>
<text x="75" y="88.6">R23</text>
<text x="81" y="84.5">13k</text>
<text x="83.8" y="88.6">R25</text>
<text x="86" y="84.6">33p</text>
<text x="98.2" y="87.8">U1C</text>
<text x="110.3" y="89.7">R28</text>
<text x="118.5" y="84.5">R29</text>
<text x="118.5" y="85.6">4.7k</text>
<text x="121.3" y="89.7">R19</text>
<text x="123.5" y="84.6">C13</text>
<text x="123.5" y="85.7">680p</text>
<text x="135.7" y="88.9">U1D</text>
<text x="156.8" y="85.6">U3B</text>
<text x="75" y="90.6">13k</text>
<text x="81.7" y="94.4">C10</text>
<text x="81.7" y="95.5">10n</text>
<text x="83.8" y="90.6">15k</text>
<text x="98.2" y="93.5">TL084</text>
<text x="110.3" y="91.7">4.7k</text>
<text x="119.2" y="95.5">C11</text>
<text x="121.3" y="91.7">10k</text>
<text x="135.7" y="94.6">TL084</text>
<text x="156.8" y="91.3">LM339</text>
<text x="169.9" y="91.2">s4</text>
<text x="169.9" y="95.6">data_out</text>
<text x="119.2" y="96.6">10n</text>
<text x="135.6" y="97.8">C5</text>
<text x="135.6" y="101.1">100p</text>
<text x="143.9" y="96.6">R32</text>
<text x="143.9" y="97.7">10k</text>
<text x="152.2" y="99.6">R34</text>
<text x="152.2" y="101.6">10Meg</text>
<text x="40.9" y="112.1">S5</text>
<text x="58.4" y="113.9">R36</text>
<text x="115.9" y="113.2">U5</text>
<text x="40.9" y="116.5">data_in</text>
<text x="58.4" y="115.9">75k</text>
<text x="75" y="115.9">R40 10k</text>
<text x="107" y="119.8">C14</text>
<text x="179.8" y="118.6">C16</text>
<text x="179.8" y="119.7">0.1u</text>
<text x="189.8" y="118.6">C17</text>
<text x="189.8" y="119.7">0.1u</text>
<text x="198.6" y="118.6">C18</text>
<text x="198.6" y="119.7">0.1u</text>
<text x="203" y="118.6">C19</text>
<text x="203" y="119.7">0.1u</text>
<text x="210.7" y="118.6">C20</text>
<text x="210.7" y="119.7">0.1u</text>
<text x="220.6" y="118.6">C21</text>
<text x="220.6" y="119.7">0.1u</text>
<text x="228.3" y="116.5">s1</text>
<text x="236.1" y="116.5">s2</text>
<text x="58.4" y="125.8">R39</text>
<text x="61.7" y="125.8">10k</text>
<text x="78.4" y="120.8">U2A</text>
<text x="95.4" y="125.2">R41</text>
<text x="98.1" y="120.5">R31</text>
<text x="98.1" y="122.5">4.7k</text>
<text x="107" y="123.1">0.1uf</text>
<text x="140" y="124.9">R42</text>
<text x="141.1" y="122.7">R26</text>
<text x="142.2" y="124.7">2.4k</text>
<text x="143.3" y="122.5">15k</text>
<text x="228.3" y="120.9">CON2</text>
<text x="236.1" y="120.9">CON2</text>
<text x="70" y="130.7">R30</text>
<text x="70" y="131.8">4.7k</text>
<text x="78.4" y="126.5">TL084</text>
<text x="95.4" y="126.3">1k</text>
<text x="108.2" y="127.4">C15</text>
<text x="108.2" y="128.5">3300p</text>
<text x="115.9" y="131.9">CD4046</text>
<text x="216.2" y="126.4">J2</text>
<text x="216.2" y="130.8">CON2</text>
<text x="199" y="138.4">R20</text>
<text x="199" y="139.5">10k</text>
<text x="212.9" y="142.9">Q1</text>
<text x="199.7" y="147.2">D2</text>
<text x="199.7" y="148.3">DIODE</text>
<text x="212.9" y="144">9013</text>
<text x="62.3" y="153.8">R38</text>
<text x="62.3" y="154.9">75k</text>
<text x="67.3" y="153.9">C23</text>
<text x="67.3" y="155">15p</text>
<text x="99.8" y="154.9">R6</text>
<text x="104.8" y="155">C24</text>
<text x="212.9" y="153.9">Q2</text>
<text x="212.9" y="155">9012</text>
<text x="47.5" y="158.6">S6</text>
<text x="56.2" y="159">R37</text>
<text x="56.2" y="161">75k</text>
<text x="65" y="159">R43</text>
<text x="65" y="161">62k</text>
<text x="79.5" y="158.2">U2B</text>
<text x="91.5" y="160.1">R5</text>
<text x="99.8" y="156">33k</text>
<text x="102.6" y="160.1">R27</text>
<text x="104.8" y="156.1">91p</text>
<text x="117" y="159.3">U2C</text>
<text x="125.7" y="160.5">C22</text>
<text x="136.8" y="161.5">T2</text>
<text x="145.6" y="160.5">J3</text>
<text x="199.7" y="158.2">D3</text>
<text x="199.7" y="159.3">DIODE</text>
<text x="62.9" y="164.8">C8</text>
<text x="62.9" y="165.9">220p</text>
<text x="79.5" y="164">TL084</text>
<text x="91.5" y="162.1">33k</text>
<text x="100.5" y="165.9">C9</text>
<text x="100.5" y="167">220p</text>
<text x="102.6" y="162.1">15k</text>
<text x="117" y="165.1">TL084</text>
<text x="125.7" y="163.8">0.1u</text>
<text x="129.6" y="164.8">R2</text>
<text x="129.6" y="165.9">100</text>
<text x="136.8" y="167.3">TRANS1</text>
<text x="145.6" y="164.9">CON2</text>
<text x="199" y="167">R21</text>
<text x="199" y="168.1">10k</text>
</g>
<g font-size="1">
<text x="26.8" y="46.9">D</text>
<text x="40.9" y="47.8">2</text>
<text x="50.9" y="47.2">1</text>
<text x="53.7" y="47.8">1</text>
<text x="54.1" y="47.8">3</text>
<text x="56.9" y="47.2">3</text>
<text x="85.1" y="47.2">2</text>
<text x="89.2" y="44.7" transform="rotate(-90 89.2 44.7)">4</text>
<text x="125.6" y="45.8" transform="rotate(-90 125.6 45.8)">4</text>
<text x="167.5" y="46.9" transform="rotate(-90 167.5 46.9)">3</text>
<text x="227.4" y="46.1">4</text>
<text x="235.5" y="47.2">6</text>
<text x="244" y="46.9">D</text>
<text x="40.9" y="48.9">1</text>
<text x="50.9" y="51.6">2</text>
<text x="53.7" y="52.2">24</text>
<text x="56.9" y="51.6">4</text>
<text x="85.1" y="49.4">3</text>
<text x="89.2" y="53.4" transform="rotate(-90 89.2 53.4)">11</text>
<text x="93.3" y="48.3">1</text>
<text x="121.5" y="48.3">6</text>
<text x="121.5" y="50.5">5</text>
<text x="129.7" y="49.4">7</text>
<text x="163.4" y="49.4">4</text>
<text x="163.4" y="51.6">5</text>
<text x="171.6" y="50.5">2</text>
<text x="205.3" y="49.4">1</text>
<text x="205.3" y="51.6">2</text>
<text x="213.5" y="50.5">3</text>
<text x="227.4" y="48.3">5</text>
<text x="125.6" y="54.5" transform="rotate(-90 125.6 54.5)">11</text>
<text x="167.5" y="55.6" transform="rotate(-90 167.5 55.6)">12</text>
<text x="26.8" y="88.1">C</text>
<text x="91.7" y="89">9</text>
<text x="95.8" y="86.5" transform="rotate(-90 95.8 86.5)">4</text>
<text x="133.3" y="87.6" transform="rotate(-90 133.3 87.6)">4</text>
<text x="154.3" y="88.7" transform="rotate(-90 154.3 88.7)">3</text>
<text x="244" y="88.1">C</text>
<text x="91.2" y="91.2">10</text>
<text x="95.8" y="95.2" transform="rotate(-90 95.8 95.2)">11</text>
<text x="99.9" y="90.1">8</text>
<text x="128.7" y="90.1">13</text>
<text x="128.7" y="92.3">12</text>
<text x="137.4" y="91.2">14</text>
<text x="143.3" y="94.2" transform="rotate(-90 143.3 94.2)">2</text>
<text x="150.2" y="91.2">6</text>
<text x="150.2" y="93.4">7</text>
<text x="158.3" y="92.3">1</text>
<text x="170.6" y="92.9">1</text>
<text x="170.6" y="94">2</text>
<text x="133.3" y="96.3" transform="rotate(-90 133.3 96.3)">11</text>
<text x="140.3" y="98.9">3</text>
<text x="143" y="99.5">TAP</text>
<text x="143.8" y="100.7" transform="rotate(-90 143.8 100.7)">A</text>
<text x="143.8" y="97.2" transform="rotate(-90 143.8 97.2)">B</text>
<text x="154.3" y="97.4" transform="rotate(-90 154.3 97.4)">12</text>
<text x="143.3" y="103.5" transform="rotate(-90 143.3 103.5)">1</text>
<text x="42" y="113.8">2</text>
<text x="42" y="114.9">1</text>
<text x="76" y="119.5" transform="rotate(-90 76 119.5)">4</text>
<text x="113.8" y="114.3">1</text>
<text x="113.8" y="116.5">2</text>
<text x="113.8" y="118.7">3</text>
<text x="116.5" y="114.9">PHASEPULSE</text>
<text x="116.5" y="117.1">PHASE COMP1 OUT</text>
<text x="116.5" y="119.3">COMPARATOR IN</text>
<text x="128.8" y="117.1">ZENER</text>
<text x="129" y="119.3">SIG IN</text>
<text x="129.8" y="114.9">VDD</text>
<text x="134.1" y="116.5">15</text>
<text x="134.1" y="114.3">16</text>
<text x="134.1" y="118.7">14</text>
<text x="229" y="118.2">1</text>
<text x="229" y="119.3">2</text>
<text x="236.7" y="118.2">1</text>
<text x="236.7" y="119.3">2</text>
<text x="56.5" y="124.2">1</text>
<text x="59.2" y="124.8">A</text>
<text x="60.6" y="121.7" transform="rotate(-90 60.6 121.7)">3</text>
<text x="61.1" y="125.9" transform="rotate(-90 61.1 125.9)">TAP</text>
<text x="62.7" y="124.8">B</text>
<text x="65.7" y="124.2">2</text>
<text x="71.9" y="122">2</text>
<text x="71.9" y="124.2">3</text>
<text x="80.1" y="123.1">1</text>
<text x="113.8" y="120.9">4</text>
<text x="113.8" y="123.1">5</text>
<text x="113.8" y="125.3">6</text>
<text x="116.5" y="121.5">VCO OUT</text>
<text x="116.5" y="123.7">INHABIT</text>
<text x="116.5" y="125.9">C1a</text>
<text x="123.2" y="121.5">PHASE COMP2 OUT</text>
<text x="130.7" y="123.7">R2</text>
<text x="130.7" y="125.9">R1</text>
<text x="134.1" y="123.1">12</text>
<text x="134.1" y="125.3">11</text>
<text x="134.1" y="120.9">13</text>
<text x="26.8" y="129.4">B</text>
<text x="76" y="128.2" transform="rotate(-90 76 128.2)">11</text>
<text x="113.8" y="127.5">7</text>
<text x="113.8" y="129.7">8</text>
<text x="116.5" y="128.1">C1b</text>
<text x="116.5" y="130.3">VSS</text>
<text x="122.3" y="128.1">DEMODULATOR OUT</text>
<text x="128.6" y="130.3">VCO IN</text>
<text x="134.1" y="129.7">9</text>
<text x="134.1" y="127.5">10</text>
<text x="216.9" y="128.1">1</text>
<text x="216.9" y="129.2">2</text>
<text x="244" y="129.4">B</text>
<text x="73" y="159.4">6</text>
<text x="73" y="161.6">5</text>
<text x="77.1" y="156.9" transform="rotate(-90 77.1 156.9)">4</text>
<text x="81.2" y="160.5">7</text>
<text x="110.5" y="160.5">9</text>
<text x="114.6" y="158" transform="rotate(-90 114.6 158)">4</text>
<text x="118.6" y="161.6">8</text>
<text x="77.1" y="165.6" transform="rotate(-90 77.1 165.6)">11</text>
<text x="109.9" y="162.7">10</text>
<text x="114.6" y="166.7" transform="rotate(-90 114.6 166.7)">11</text>
<text x="146.3" y="162.2">1</text>
<text x="146.3" y="163.3">2</text>
<text x="26.8" y="170.7">A</text>
<text x="244" y="170.7">A</text>
<text x="204.6" y="179.2">Title</text>
<text x="204.6" y="182.5">Size</text>
<text x="204.6" y="185.8">Date:</text>
<text x="205.2" y="184.2">C</text>
<text x="209.6" y="185.8">8-Apr-2013</text>
<text x="210.2" y="182.5">Number</text>
<text x="226.7" y="185.8">Sheet</text>
<text x="229.7" y="185.8">of</text>
<text x="232.2" y="182.5">Revision</text>
<text x="204.6" y="186.9">File:</text>
<text x="209.6" y="186.9">F:\课件集合\短学期2013\comm_imp2013_1_21.ddb</text>
<text x="226.7" y="186.9">Drawn By:</text>
</g>
</svg>
